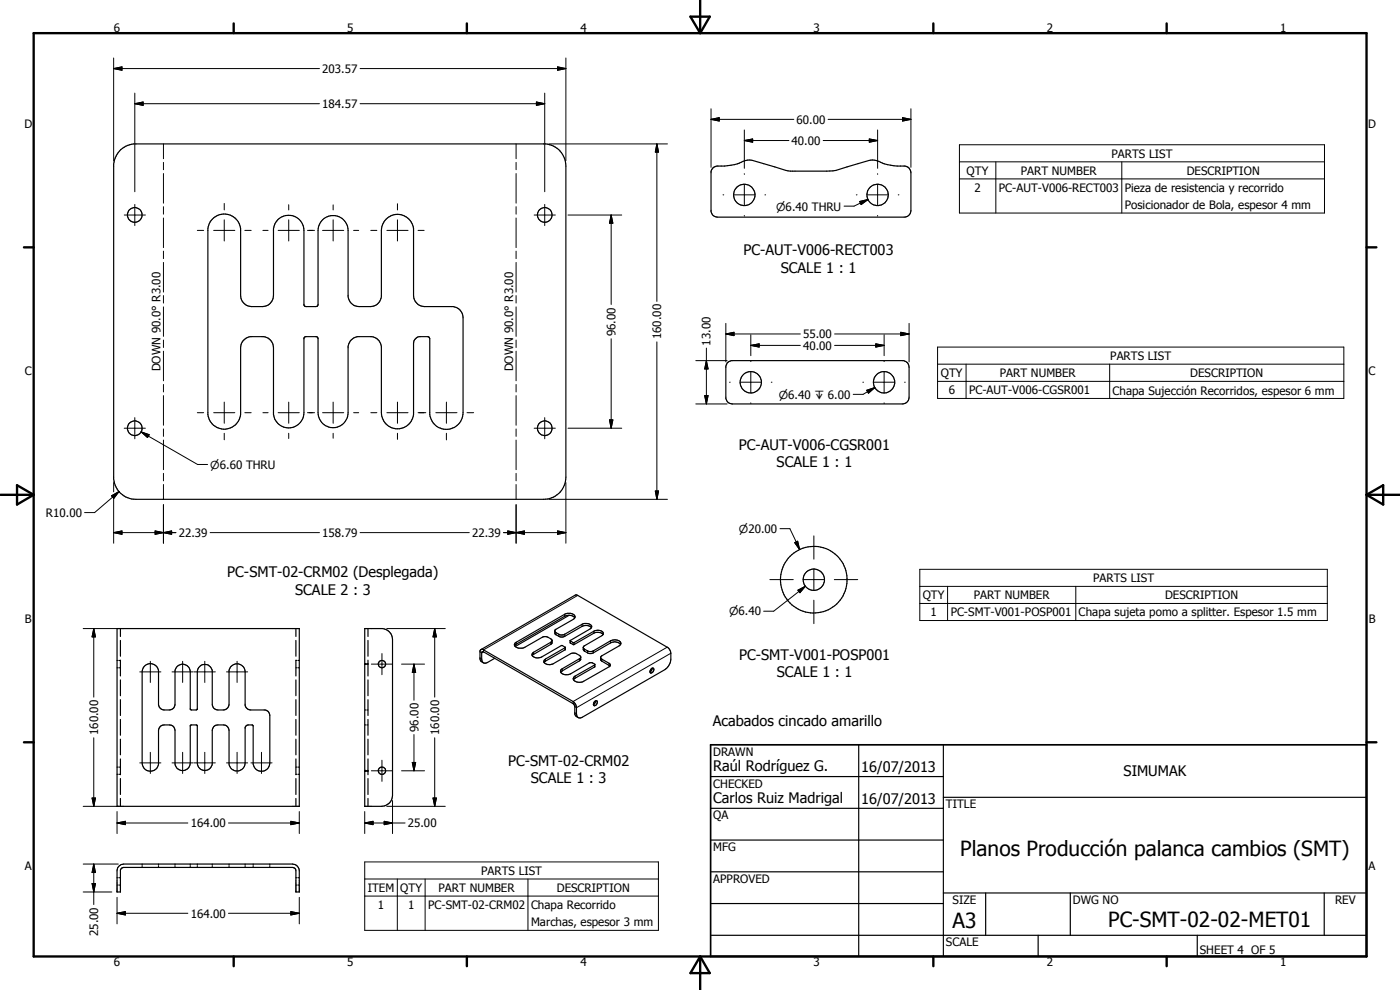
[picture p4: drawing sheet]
<svg xmlns="http://www.w3.org/2000/svg" width="420mm" height="297mm" viewBox="0 0 420 297" stroke-linecap="round" stroke-linejoin="round" font-family="sans-serif">
<g fill="none" stroke="#000" stroke-width=".35">
<path d="M36.3 44.9l1.5-1 2.4-.7h123.6a6.7 6.7 0 0 1 6 6.6v93.4a6.6 6.6 0 0 1-6.7 6.6h-122.3a6.7 6.7 0 0 1-6.7-6v-94.6l.7-2.3zM214 50.4l.8-.5a17.7 17.7 0 0 0 9.1-1.8h1.9l10.1 3 1.3 .3 12.8-.1 10.8-3.2a6.2 6.2 0 0 1 4.6 1l2.9 .6 3.3 .1a2.05 2.05 0 0 1 1.8 2v11.4a2 2 0 0 1-2.1 2h-55.9a1.98 1.98 0 0 1-2-1.7v-12zM64.1 65.4a5 5 0 0 1 8.1 3.2v20a3.4 3.4 0 0 0 3.4 3.4h3.1a3.3 3.3 0 0 0 3.4-3.4v-20a4.6 4.6 0 0 1 4.8-4 4.6 4.6 0 0 1 4.3 4.5v22.4l.2 .3 .5 .2h2.9l.5-.2 .2-.3v-22.4a4.5 4.5 0 0 1 4.5-4.4 4.5 4.5 0 0 1 4.5 4.4v20a3.4 3.4 0 0 0 3.3 2.9h3.4a3.3 3.3 0 0 0 3.3-2.9v-20a4.8 4.8 0 0 1 4.5-4.8 4.8 4.8 0 0 1 5.1 4.3v20a3.4 3.4 0 0 0 3.4 3.4h8.5a3.4 3.4 0 0 1 3 3.3v28.5a5 5 0 0 1-4.8 5 5 5 0 0 1-5.2-4.4v-22.8l-.5-.6h-2.7a2.17 2.17 0 0 0-1.7 2v21.4a4.8 4.8 0 0 1-5.1 4.3 4.8 4.8 0 0 1-4.5-4.9v-19.9a3.4 3.4 0 0 0-2.9-2.9h-4.3a3.5 3.5 0 0 0-2.8 2.9v19.9a4.5 4.5 0 0 1-4.5 4.5 4.5 4.5 0 0 1-4.5-4.5v-22.3l-.6-.5h-3.2l-.5 .5v22.3a4.6 4.6 0 0 1-4.3 4.6 4.6 4.6 0 0 1-4.8-4.1v-20a3.4 3.4 0 0 0-2.9-3.3h-4.1a3.5 3.5 0 0 0-2.9 3.3v20.1a4.9 4.9 0 0 1-4.9 4.4 4.9 4.9 0 0 1-4.9-4.4v-55.8l.7-2zM218.3 108.9l1.2-.7h51.7a1.98 1.98 0 0 1 1.6 2v9a2 2 0 0 1-2 2h-51a1.98 1.98 0 0 1-2-1.7v-9.6zM35.1 188.6h54.7v53.3h-54.7zM35.1 198.2h.4M35.8 198.2h.3M36.1 188.6v2.4M36.1 192.2v4.7M36.1 198.1v4.7M43.4 199.9a2.49 2.49 0 0 1 4.2 1.3v10.1a1.8 1.8 0 0 0 1.7 1.7h1.5a1.73 1.73 0 0 0 1.7-1.7v-10.1a2.3 2.3 0 0 1 2.5-1.9 2.3 2.3 0 0 1 2.1 2.3v11.2l.3 .2h1.5l.3-.2v-11.2a2.26 2.26 0 0 1 2.1-2.2 2.26 2.26 0 0 1 2.4 1.8v10.1a1.71 1.71 0 0 0 1.7 1.7h1.6a1.8 1.8 0 0 0 1.7-1.7v-10.1a2.43 2.43 0 0 1 2.6-2 2.43 2.43 0 0 1 2.3 2.4v10a1.8 1.8 0 0 0 1.6 1.4h4.4a1.68 1.68 0 0 1 1.4 1.7v14.2a2.51 2.51 0 0 1-2.3 2.5 2.51 2.51 0 0 1-2.7-2.1v-11.5l-.4-.3-1.5 .1-.5 .7v10.6a2.43 2.43 0 0 1-2.3 2.4 2.43 2.43 0 0 1-2.6-2v-10.1a1.73 1.73 0 0 0-1.7-1.7 2.95 2.95 0 0 0-2.7 .4l-.6 1.3v10.1a2.26 2.26 0 0 1-2.4 1.9 2.26 2.26 0 0 1-2.1-2.3v-11.2l-.3-.2h-1.5l-.3 .2v11.2a2.3 2.3 0 0 1-2.1 2.3 2.3 2.3 0 0 1-2.5-1.9v-10.1l-.6-1.3a2.87 2.87 0 0 0-2.6-.4 1.71 1.71 0 0 0-1.7 1.7v10.1a2.47 2.47 0 0 1-2.7 2.1 2.47 2.47 0 0 1-2.2-2.5v-27.3l.1-.8zM88.8 188.6v2.4"/>
<path d="M88.8 192.2v4.7M88.8 198.1v4.7M88.8 198.2h.3M89.5 198.2h.3M109.5 199.2h.3M109.5 199.3h.3M109.5 199.1h.3M109.5 188.6h5.4a3.4 3.4 0 0 1 2.9 3.3v46.7a3.3 3.3 0 0 1-3.3 3.3h-5zM110.1 199.2h.3M110.1 199.3h.3M110.1 199.1h.3M110.4 188.6v2.4"/>
<path d="M110.4 192.2v4.7M110.4 198.1v4.7M144.3 194.9l28.7-16.4 27.2 15.7 .8 .7a3.8 3.8 0 0 1 .3 2.9 4.2 4.2 0 0 1-1.8 3.1l-24.7 14.3a1.1 1.1 0 0 1-1.3 .1 1.1 1.1 0 0 1-.5-1.1v-2.1l-.3-.8-.7-.8-27.1-15.6zM144.3 194.9l-.3 .5 .1 2.5 .3 .6 .7 .4M148.5 197.5l-2.2 1.3a1.09 1.09 0 0 1-1.2 .1 1.09 1.09 0 0 1-.5-1.2v-1.8l.2-.4 27.2 15.6 .5 .7v2.6l.5 .6 .6 .3M163.3 198.8a2.47 2.47 0 0 0 2.8 .3l5.3-3.1h1.4l1.4 .9 .1 1-.2 .3-5.8 3.5M165.7 192.3l-5.6 3.4-.4 .5v.5M166.5 189.5l1.2 .8a1.68 1.68 0 0 0 1.8 0l5.2-3a2.39 2.39 0 0 1 2.9 .6l-.2 .5-.3 .3-6 3.5M169.7 194.3l-.1 .7-6.3 3.8M169.7 194.3l-1.2-.6-5.9 3.4a2.4 2.4 0 0 1-2.9-.4M169.7 194.3l-6 3.4-.3 .3-.1 .8M170.8 184.6l-16.2 9.4"/>
<path d="M170.8 184.6l1 .2 .7 .6M170.8 184.6l-1.4 .3-14.5 8.4-.4 .5M171.1 192.2l1.1 .6 6-3.4a2.09 2.09 0 0 1 2.8 .5l-.2 .7-5.6 3.2-.2 .5M174.3 197.3l-5.6 3.4a.89 .89 0 0 0-.4 1 .89 .89 0 0 0 .9 .7l1.9-.1 5.7-3.4 .8-.1 .9 .5M175 194.3l.2 .3 1.3 .8 1.2 .1 5.5-3.2a2.04 2.04 0 0 1 3.1 .8l-.5 .7-5.2 3-.4 .5M177.5 188.3a2.35 2.35 0 0 0-2.8-.3l-5.6 3.1h-1l-1.5-.9v-1.2l5.4-3.2a.91 .91 0 0 0 .5-1 .91 .91 0 0 0-1-.7l-1.8 .1-14.8 8.5a.83 .83 0 0 0-.5 .9 .83 .83 0 0 0 .8 .7l1.8 .1 6.4-3.4a1.87 1.87 0 0 1 2.3 2l-6 3.7M178.5 199.3h.1M178.5 199.3v.8M180.2 197.3l.3 1 2.5 1.6M180.2 197.3l.4 .5 2.4 1.3 .1 .7-7.9 4.6a2.21 2.21 0 0 1-3.2-.8l.6-.7 5.9-3.5M181 190.4a2.23 2.23 0 0 0-2.8-.4l-6 3.4-1.1-.5v-.7M186.3 193.3a2.64 2.64 0 0 0-3.1-.4l-5.8 3.2-.7-.1-1.5-.8-.2-.9"/>
<path d="M35.1 200.4h.4M35.8 200.4h.3M36.1 204v4.7M36.1 209.9v4.8M36.1 215.9v4.7M88.8 204v4.7M88.8 209.9v4.8M88.8 215.9v4.7M88.8 200.4h.3M89.5 200.4h.3M109.5 213h.3M109.5 217.5h.3"/>
<path d="M110.1 213h.3M110.1 217.5h.3M110.4 204v4.7M110.4 209.9v4.8M110.4 215.9v4.7M178.5 200.1l-6.1 3.5-.3 .4M178.5 210.4a.46 .46 0 0 1 .7-.1 .46 .46 0 0 1 0 .7l-.7 .8a.7 .7 0 0 1-.5-.7 .7 .7 0 0 1 .5-.7zM178.5 200.1h.1M178.7 210.3l-.3 .9-.3 .2M195.4 200.8a.48 .48 0 0 1 .7-.3 .48 .48 0 0 1 .1 .8 .62 .62 0 0 1-.4 .5 .62 .62 0 0 1-.7-.1zM195.7 200.5l-.1 .5-.5 .6M35.1 230.2h.4"/>
<path d="M35.1 232.3h.4M35.8 230.2h.3M35.8 232.3h.3M36.1 221.8v4.7M36.1 227.7v4.8M36.1 233.6v4.8M36.1 239.6v2.3M88.8 221.8v4.7M88.8 227.7v4.8M88.8 233.6v4.8M88.8 239.6v2.3M88.8 230.2h.3"/>
<path d="M88.8 232.3h.3M89.5 230.2h.3M89.5 232.3h.3M109.5 231.3h.3M109.5 231.4h.3M109.5 231.2h.3M110.1 231.3h.3M110.1 231.4h.3M110.1 231.2h.3M110.4 221.8v4.7M110.4 227.7v4.8M110.4 233.6v4.8"/>
<path d="M110.4 239.6v2.3M213.3 233h69.8M257.7 223.5v63.5M283.1 239.2h127M283.1 223.5v63.5M42.7 259.2v.4M42.7 260v.3M47.6 259.2v.4M47.6 260v.3M52.5 259.2v.4M52.5 260v.3M57.1 259.2v.4"/>
<path d="M57.1 260v.3M59.2 259.2v.4M59.2 260v.3M63.7 259.2v.4M63.7 260v.3M68.7 259.2v.4M68.7 260v.3M73.6 259.2v.4M73.6 260v.3M76 259.2v.4M76 260v.3M81 259.2v.4"/>
<path d="M81 260v.3M213.3 242.5h69.8M213.3 252.1h69.8M35.1 263.4h.4M35.1 265.6h.4M35.6 260l.8-.6 .7-.2h50.7a2.09 2.09 0 0 1 2 2.1v6.3h-1v-6.3l-.4-.8-.6-.2h-50.7l-.6 .2-.4 .5v6.6h-1v-6.3zM35.8 263.4h.3M35.8 265.6h.3M88.8 263.4h.3M88.8 265.6h.3M89.5 263.4h.3M89.5 265.6h.3"/>
<path d="M213.3 261.6h69.8M213.3 271.1h69.8M283.1 267.9h127M295.8 267.9v12.7M321.2 267.9v12.7M397.4 267.9v12.7M213.3 280.6h196.8M311.6 280.6v6.4M359.3 280.6v6.4"/>
<circle cx="223.4" cy="58.5" r="3.2"/>
<circle cx="263.4" cy="58.5" r="3.2"/>
<circle cx="40.4" cy="64.5" r="2.2"/>
<circle cx="163.5" cy="64.5" r="2.2"/>
<circle cx="225.3" cy="114.7" r="3.2"/>
<circle cx="265.3" cy="114.7" r="3.2"/>
<circle cx="40.4" cy="128.5" r="2.2"/>
<circle cx="163.5" cy="128.5" r="2.2"/>
<circle cx="244.2" cy="173.9" r="10"/>
<circle cx="244.2" cy="173.9" r="3.2"/>
<circle cx="114.6" cy="199.3" r="1.11"/>
<circle cx="114.7" cy="231.2" r="1.09"/>
</g>
<g fill="none" stroke="#000" stroke-width=".3">
<path d="M34.1 17.4v30.8M169.8 17.4v30.8M34.1 20.6l2.5-.5v1zM34.1 20.6h61.8M40.5 31.1l2.5-.5v1zM40.5 27.9v29.6M40.5 31.1h55.4M108.1 31.1h55.4M108.1 20.6h61.7M161 30.6l2.5 .5-2.5 .5zM163.5 27.9v29.6M167.3 20.1l2.5 .5-2.5 .5z"/>
<path d="M213.4 35.8l2.4-.5v1zM213.4 35.8h24.8M213.4 32.6v17.6M223.4 39v11.5M248.5 35.8h24.9M263.4 39v11.5M270.9 35.3l2.5 .5-2.5 .5zM273.4 32.6v17.6M49.1 43.2v4.4M49.1 48.7v2.2M49.1 52.1v8.9M154.9 43.2v4.4"/>
<path d="M154.9 48.7v2.2M154.9 52.1v8.9M164.7 43.2h35.6M197.1 43.2l.5 2.4h-.9zM197.1 43.2v47.2M217 58.5h.2M220.2 58.5h6.4M223.4 42.2l2.5-.5v1zM223.4 52.1v.2M223.4 55.3v6.3M223.4 42.2h13.4M229.6 58.5h.2"/>
<path d="M247 42.2h16.4M257 58.5h.2M260.2 58.5h6.4M260.5 59.9l-4.2 1.9h-3M260.9 41.7l2.5 .5-2.5 .5zM263.4 52.1v.2M263.4 55.3v6.3M269.6 58.5h.2M287.9 43.4h109.6v20.5h-109.6zM287.9 48.6h109.6M287.9 53.7h109.6M298.9 48.6v15.3"/>
<path d="M336.7 48.6v15.3M37.3 64.5h6.3M40.5 61.3v6.4M49.1 62v2.3M49.1 65.4v8.9M49.1 75.4v2.2M49.1 78.7v8.9M59.2 69.1h1.9M64.1 69.1h6.4M67.3 61v2M67.3 66v6.3M73.5 69.1h1.9"/>
<path d="M78.9 69.1h1.6M83.5 69.1h6.3M86.6 61.4v1.6M86.6 66v6.3M92.3 69.1h2.1M96.8 69.1h6.4M100 61.5v1.5M100 66v6.3M106.1 69.1h1.5M111.3 69.1h1.8M116.1 69.1h6.4M119.3 61.1v1.9"/>
<path d="M119.3 66v6.3M125.5 69.1h1.8M154.9 62v2.3M154.9 65.4v8.9M154.9 75.4v2.2M154.9 78.7v8.9M160.3 64.5h6.4M163.5 61.3v6.4M170.5 64.5h16.1M183.4 64.5l.5 2.5h-1zM183.4 64.5v26.9M223.4 64.6v.3"/>
<path d="M258 60.5l2.5-.6-2.1 1.5zM263.4 64.6v.3M49.1 88.7v2.2M49.1 92.1v8.8M154.9 88.7v2.2M154.9 92.1v8.8M217.8 97v11.6M270.3 99.7l2.5 .5-2.5 .5zM272.8 97v11.6M49.1 102v2.3M49.1 105.4v8.9M49.1 115.4v2.2"/>
<path d="M49.1 118.7v8.9M154.9 102v2.3M154.9 105.4v8.9M154.9 115.4v2.2M154.9 118.7v8.9M183.4 101.6v26.9M197.1 102.6v47.2M208.8 108.2h9.4M211.5 118.7h1l-.5 2.5zM212 108.2l.5 2.5h-1zM212 104.4v16.8M217.8 100.2l2.5-.5v1z"/>
<path d="M217.8 100.2h22.4M218.9 114.7h.2M222.2 114.7h6.3M225.3 103.6l2.5-.4v.9zM225.3 100.5v6.2M225.3 108.3v.2M225.3 111.5v6.4M225.3 103.6h14.9M231.5 114.7h.2M250.5 100.2h22.3M250.5 103.6h14.8M258.9 114.7h.3"/>
<path d="M260.1 117.1l2.4-.8-1.9 1.7zM262.2 114.7h6.3M262.5 116.3l-3.5 2h-2.9M262.8 103.2l2.5 .4-2.5 .5zM265.3 100.5v6.2M265.3 108.3v.2M265.3 111.5v6.4M271.5 114.7h.2M281.4 104.1h121.9v15.4h-121.9zM281.4 109.3h121.9M281.4 114.4h121.9M289.9 109.3v10.2"/>
<path d="M333 109.3v10.2M37.3 128.5h6.3M40.5 125.3v6.4M42.4 129.6l2.4 .8-.5 .9zM42.4 129.6l16.9 9.8h3M49.1 128.7v2.2M49.1 132v8.9M59.2 123.8h1.9M64.1 123.8h6.4M67.3 120.6v6.4M67.3 130v2M73.5 123.8h1.9"/>
<path d="M78.9 123.8h1.6M83.5 123.8h6.3M86.6 120.6v6.4M86.6 130v1.6M92.3 123.8h2.1M96.8 123.8h6.4M100 120.6v6.4M100 130v1.5M106.1 123.8h1.5M111.3 123.8h1.8M116.1 123.8h6.4M119.3 120.6v6.4"/>
<path d="M119.3 130v1.8M125.5 123.8h2.3M130.8 123.8h6.3M134 120.6v6.4M134 130v2M140.2 123.8h1.9M154.9 128.7v2.2M154.9 132v8.9M160.3 128.5h6.4M163.5 125.3v6.4M170.5 128.5h16.1M182.9 126h1l-.5 2.5z"/>
<path d="M208.8 121.2h9.4M225.3 120.9v.2M265.3 120.9v.2M33.5 148.8l2.2-1.3-1.5 2zM34.1 159.8l2.5-.5v1zM34.1 144.8v2.8M34.1 149.3v13.7M34.1 159.8h18.7M35.7 147.5l-7.3 6.3h-3M46.6 159.3l2.5 .5-2.5 .5zM49.1 159.8l2.4-.5v1zM49.1 142v2.3"/>
<path d="M49.1 145.4v4.4M49.1 151.4v11.6M63.1 159.8h32.8M108.1 159.8h32.7M151.1 159.8h18.7M152.4 159.3l2.5 .5-2.5 .5zM152.4 159.3l5 1v-1l-5 1zM154.9 159.8l2.5-.5v1zM154.9 142v2.3M154.9 145.4v4.4M154.9 151.4v11.6M164.7 149.8h35.6"/>
<path d="M167.3 159.3l2.5 .5-2.5 .5zM169.8 144.8v18.2M196.7 147.3h.9l-.5 2.5zM234.1 158.6h3l2.9 6.3M173.4 178.6l-28.3 16.4v.6l-.5 .3-.6-.3M231 173.9h7.1M238.5 162.8l.9-.4 .6 2.5zM239.5 177.1l2.2-1.2-1.6 1.9zM241.1 173.9h6.3M241.7 175.9l-9.5 7.5h-3M244.3 160.8v7M244.3 170.7v6.4"/>
<path d="M250.4 173.9h7M276 170.8h122.3v15.4h-122.3zM276 175.9h122.3M284.4 175.9v10.3M322.9 175.9v10.3M25 188.6h10.5M28.1 188.6l.5 2.5h-1zM28.1 188.6v20.6M45.1 198.4v6.4M54.8 198.4v6.4M61.5 198.4v6.4M71.2 198.4v6.4"/>
<path d="M111.5 199.3h6.3M114.6 196.1v6.3M116.1 188.6h17.5M120.5 199.3h6.9M124.2 199.3l.5 2.5h-1zM124.2 199.3v10.8M130.5 188.6l.5 2.5h-1zM130.5 188.6v20.6M144 197.4l.6 .3M154.9 192.7v.6M160.1 195.7v.6M163.7 197.7v.7"/>
<path d="M165.3 192.7v.6M166.9 189.8v.7M167.7 190.3v.6M169.4 184.3v.6M169.5 190.3v.6M169.6 194.4v.6M171.2 192.3v.7M172 192.8v.6M172.3 192.8v.6M173.9 197.7v.6M174.7 187.3v.7M175.4 194.8v.6"/>
<path d="M176.3 195.3v.6M178.1 195.3v.6M178.2 189.4v.6M178.5 199.5v.6M180.6 197.8v.6M182.8 199v.6M183.2 192.3v.6M200.2 194.2l-28.2 16.3v.6M201.3 196l-28.3 16.3-.5-.3M244.3 180.1v7M276 181.1h122.3M41.9 201.6h6.4"/>
<path d="M51.6 201.6h6.4M58.3 201.6h6.3M68 201.6h6.3M168.7 200.7v.6M172.5 213.9l.5 .3M172.6 202.9v.6M27.6 239.4h1l-.5 2.5zM28.1 221.4v20.5M41.9 228.9h6.4M45.1 225.7v6.4M51.6 228.9h6.4M54.8 225.7v6.4"/>
<path d="M58.3 228.9h6.3M61.5 225.7v6.4M68 228.9h6.3M71.2 225.7v6.4M75.3 228.9h6.3M78.5 225.7v6.4M111.5 231.3h6.3M114.6 228.1v6.3M120.5 231.3h6.9M123.7 228.8h1l-.5 2.5zM124.2 220.4v10.9M130 239.4h1l-.5 2.5z"/>
<path d="M130.5 221.4v20.5M25 259.2h10.5M25 241.9h10.5M28.1 259.2l.5 2.6h-1zM28.1 259.2v12.2M35.1 246.9l2.5-.5v1zM35.1 246.9h21.3M35.1 243.5v6.6M68.6 246.9h21.2M87.3 246.4l2.5 .5-2.5 .5zM89.8 243.5v6.6M109.5 246.9l2.5-.5v1z"/>
<path d="M109.5 258.6h88.1v20.5h-88.1zM109.5 243.5v6.6M109.5 246.9h12.1M115.3 246.4l2.5 .5-2.5 .5zM116.1 241.9h17.5M117.8 240.2v9.9M25 267.6h8.6M27.6 265.1h1l-.5 2.5zM35.1 274l2.5-.5v1zM35.1 269.2v8M35.1 274h21.3M68.6 274h21.2"/>
<path d="M87.3 273.5l2.5 .5-2.5 .5zM89.8 269.2v8M109.5 263.7h88.1M109.5 268.9h88.1M119.2 263.7v15.4M127.6 263.7v15.4M158.4 263.7v15.4"/>
</g>
<g fill="none" stroke="#000" stroke-width=".71">
<path d="M10.1 9.9h400v277.1h-400zM70.1 7v2.9M140.1 7v2.9M207.2 5h5.8l-2.9 4.9zM210.1 0v9.9M280.1 7v2.9M350.1 7v2.9M7.2 74.2h2.9M410.1 74.2h3M.1 148.5h10M5.1 145.6l5 2.9-5 2.9zM410.1 148.5h10"/>
<path d="M410.1 148.5l5-2.9v5.8zM7.2 222.7h2.9M410.1 222.7h3M70.1 287v2.9M140.1 287v2.9M210.1 287v10M210.1 287l2.9 5h-5.8zM280.1 287v2.9M350.1 287v2.9"/>
</g>
<path d="M213.3 223.5h196.8v63.5h-196.8z" fill="none" stroke="#000" stroke-width=".51"/>
<g fill="#000">
<path d="M34.1 20.6l2.5-.5v1zM40.5 31.1l2.5-.5v1zM161 30.6l2.5 .5-2.5 .5zM167.3 20.1l2.5 .5-2.5 .5zM213.4 35.8l2.4-.5v1zM270.9 35.3l2.5 .5-2.5 .5zM197.1 43.2l.5 2.4h-.9zM223.4 42.2l2.5-.5v1zM260.9 41.7l2.5 .5-2.5 .5zM183.4 64.5l.5 2.5h-1zM258 60.5l2.5-.6-2.1 1.5zM217.8 100.2l2.5-.5v1z"/>
<path d="M211.5 118.7h1l-.5 2.5zM212 108.2l.5 2.5h-1zM225.3 103.6l2.5-.4v.9zM260.1 117.1l2.4-.8-1.9 1.7zM262.8 103.2l2.5 .4-2.5 .5zM270.3 99.7l2.5 .5-2.5 .5zM42.4 129.6l2.4 .8-.5 .9zM182.9 126h1l-.5 2.5zM33.5 148.8l2.2-1.3-1.5 2zM34.1 159.8l2.5-.5v1zM49.1 159.8l2.4-.5v1zM154.9 159.8l2.5-.5v1z"/>
<path d="M196.7 147.3h.9l-.5 2.5zM46.6 159.3l2.5 .5-2.5 .5zM152.4 159.3l2.5 .5-2.5 .5zM167.3 159.3l2.5 .5-2.5 .5zM238.5 162.8l.9-.4 .6 2.5zM239.5 177.1l2.2-1.2-1.6 1.9zM28.1 188.6l.5 2.5h-1zM130.5 188.6l.5 2.5h-1zM124.2 199.3l.5 2.5h-1zM27.6 239.4h1l-.5 2.5zM123.7 228.8h1l-.5 2.5zM130 239.4h1l-.5 2.5z"/>
<path d="M35.1 246.9l2.5-.5v1zM87.3 246.4l2.5 .5-2.5 .5zM109.5 246.9l2.5-.5v1zM115.3 246.4l2.5 .5-2.5 .5zM27.6 265.1h1l-.5 2.5zM28.1 259.2l.5 2.6h-1zM35.1 274l2.5-.5v1zM87.3 273.5l2.5 .5-2.5 .5z"/>
</g>
<g font-size="6.3">
<text x="288.2" y="256.7">Planos Producción palanca cambios (SMT)</text>
<text x="285.9" y="278.5">A3</text>
<text x="332.6" y="278">PC-SMT-02-02-MET01</text>
</g>
<g font-size="4.4">
<text x="223.1" y="76.6">PC-AUT-V006-RECT003</text>
<text x="234.3" y="81.8">SCALE 1 : 1</text>
<text x="221.7" y="134.9">PC-AUT-V006-CGSR001</text>
<text x="233.1" y="140.1">SCALE 1 : 1</text>
<text x="68.2" y="173.2">PC-SMT-02-CRM02 (Desplegada)</text>
<text x="88.6" y="178.4">SCALE 2 : 3</text>
<text x="221.8" y="198">PC-SMT-V001-POSP001</text>
<text x="233.2" y="203.2">SCALE 1 : 1</text>
<text x="213.9" y="217.8">Acabados cincado amarillo</text>
<text x="152.5" y="229.8">PC-SMT-02-CRM02</text>
<text x="214.1" y="231.4">Raúl Rodríguez G.</text>
<text x="258.5" y="231.6">16/07/2013</text>
<text x="337.2" y="232.9">SIMUMAK</text>
<text x="159.3" y="235.1">SCALE 1 : 3</text>
<text x="214.1" y="240.9">Carlos Ruiz Madrigal</text>
<text x="258.5" y="241.1">16/07/2013</text>
</g>
<g font-size="3.5">
<text x="34.2" y="9.6">6</text>
<text x="104.2" y="9.6">5</text>
<text x="174.2" y="9.6">4</text>
<text x="244.2" y="9.6">3</text>
<text x="314.2" y="9.6">2</text>
<text x="384.2" y="9.6">1</text>
<text x="96.7" y="21.9">203.57</text>
<text x="96.7" y="32.4">184.57</text>
<text x="7.3" y="38.4">D</text>
<text x="239" y="37.1">60.00</text>
<text x="410.6" y="38.4">D</text>
<text x="237.6" y="43.5">40.00</text>
<text x="333.6" y="47.3">PARTS LIST</text>
<text x="290.1" y="52.5">QTY</text>
<text x="306.4" y="52.4">PART NUMBER</text>
<text x="356.1" y="52.5">DESCRIPTION</text>
<text x="292.4" y="57.6">2</text>
<text x="299.8" y="57.6">PC-AUT-V006-RECT003</text>
<text x="337.6" y="57.6">Pieza de resistencia y recorrido</text>
<text x="337.6" y="62.7">Posicionador de Bola, espesor 4 mm</text>
<text x="184.7" y="100.9" transform="rotate(-90 184.7 100.9)">96.00</text>
<text x="198.4" y="101.8" transform="rotate(-90 198.4 101.8)">160.00</text>
<text x="241" y="101.5">55.00</text>
<text x="213.2" y="103.7" transform="rotate(-90 213.2 103.7)">13.00</text>
<text x="241" y="104.9">40.00</text>
<text x="7.4" y="112.6">C</text>
<text x="48.2" y="111.5" transform="rotate(-90 48.2 111.5)">DOWN 90.0° R3.00</text>
<text x="154" y="111.5" transform="rotate(-90 154 111.5)">DOWN 90.0° R3.00</text>
<text x="282.4" y="113.2">QTY</text>
<text x="300" y="113.2">PART NUMBER</text>
<text x="333.2" y="108">PARTS LIST</text>
<text x="357.2" y="113.2">DESCRIPTION</text>
<text x="410.7" y="112.6">C</text>
<text x="284.7" y="118.3">6</text>
<text x="290.8" y="118.3">PC-AUT-V006-CGSR001</text>
<text x="333.9" y="118.4">Chapa Sujección Recorridos, espesor 6 mm</text>
<text x="13.8" y="155.1">R10.00</text>
<text x="53.6" y="161.1">22.39</text>
<text x="96.7" y="161.1">158.79</text>
<text x="141.7" y="161.1">22.39</text>
<text x="276.9" y="179.8">QTY</text>
<text x="292.2" y="179.8">PART NUMBER</text>
<text x="328.1" y="174.7">PARTS LIST</text>
<text x="349.7" y="179.8">DESCRIPTION</text>
<text x="279.3" y="184.9">1</text>
<text x="285.3" y="185">PC-SMT-V001-POSP001</text>
<text x="323.7" y="185">Chapa sujeta pomo a splitter. Espesor 1.5 mm</text>
<text x="7.4" y="186.9">B</text>
<text x="410.8" y="186.9">B</text>
<text x="29.5" y="220.6" transform="rotate(-90 29.5 220.6)">160.00</text>
<text x="125.5" y="219.6" transform="rotate(-90 125.5 219.6)">96.00</text>
<text x="131.8" y="220.6" transform="rotate(-90 131.8 220.6)">160.00</text>
<text x="214.1" y="226.8">DRAWN</text>
<text x="214.1" y="236.3">CHECKED</text>
<text x="214.1" y="245.9">QA</text>
<text x="283.9" y="242.5">TITLE</text>
<text x="57.2" y="248.2">164.00</text>
<text x="122.4" y="248.2">25.00</text>
<text x="214.1" y="255.4">MFG</text>
<text x="7.4" y="261.1">A</text>
<text x="144.4" y="262.5">PARTS LIST</text>
<text x="410.7" y="261.1">A</text>
<text x="110.4" y="267.6">ITEM</text>
<text x="120.1" y="267.6">QTY</text>
<text x="131.6" y="267.6">PART NUMBER</text>
<text x="167.1" y="267.6">DESCRIPTION</text>
<text x="214.1" y="264.9">APPROVED</text>
<text x="57.2" y="275.3">164.00</text>
<text x="113.4" y="272.7">1</text>
<text x="122.5" y="272.7">1</text>
<text x="128.5" y="272.8">PC-SMT-02-CRM02</text>
<text x="159.4" y="272.8">Chapa Recorrido</text>
<text x="285.9" y="271.3">SIZE</text>
<text x="322" y="271.3">DWG NO</text>
<text x="400.7" y="271.2">REV</text>
<text x="29.5" y="280.9" transform="rotate(-90 29.5 280.9)">25.00</text>
<text x="159.4" y="277.9">Marchas, espesor 3 mm</text>
<text x="283.9" y="284">SCALE</text>
<text x="360.1" y="286.2">SHEET 4 OF 5</text>
<text x="34.2" y="289.9">6</text>
<text x="104.2" y="289.9">5</text>
<text x="174.2" y="289.9">4</text>
<text x="244.2" y="289.9">3</text>
<text x="314.2" y="289.9">2</text>
<text x="384.2" y="289.9">1</text>
</g>
<g font-size="3.3">
<text x="232.9" y="63.2">n6.40 THRU</text>
<text x="233.7" y="119.6">n6.40 x 6.00</text>
<text x="63.1" y="140.7">n6.60 THRU</text>
<text x="221.7" y="159.8">n20.00</text>
<text x="218.8" y="184.7">n6.40</text>
</g>
</svg>
